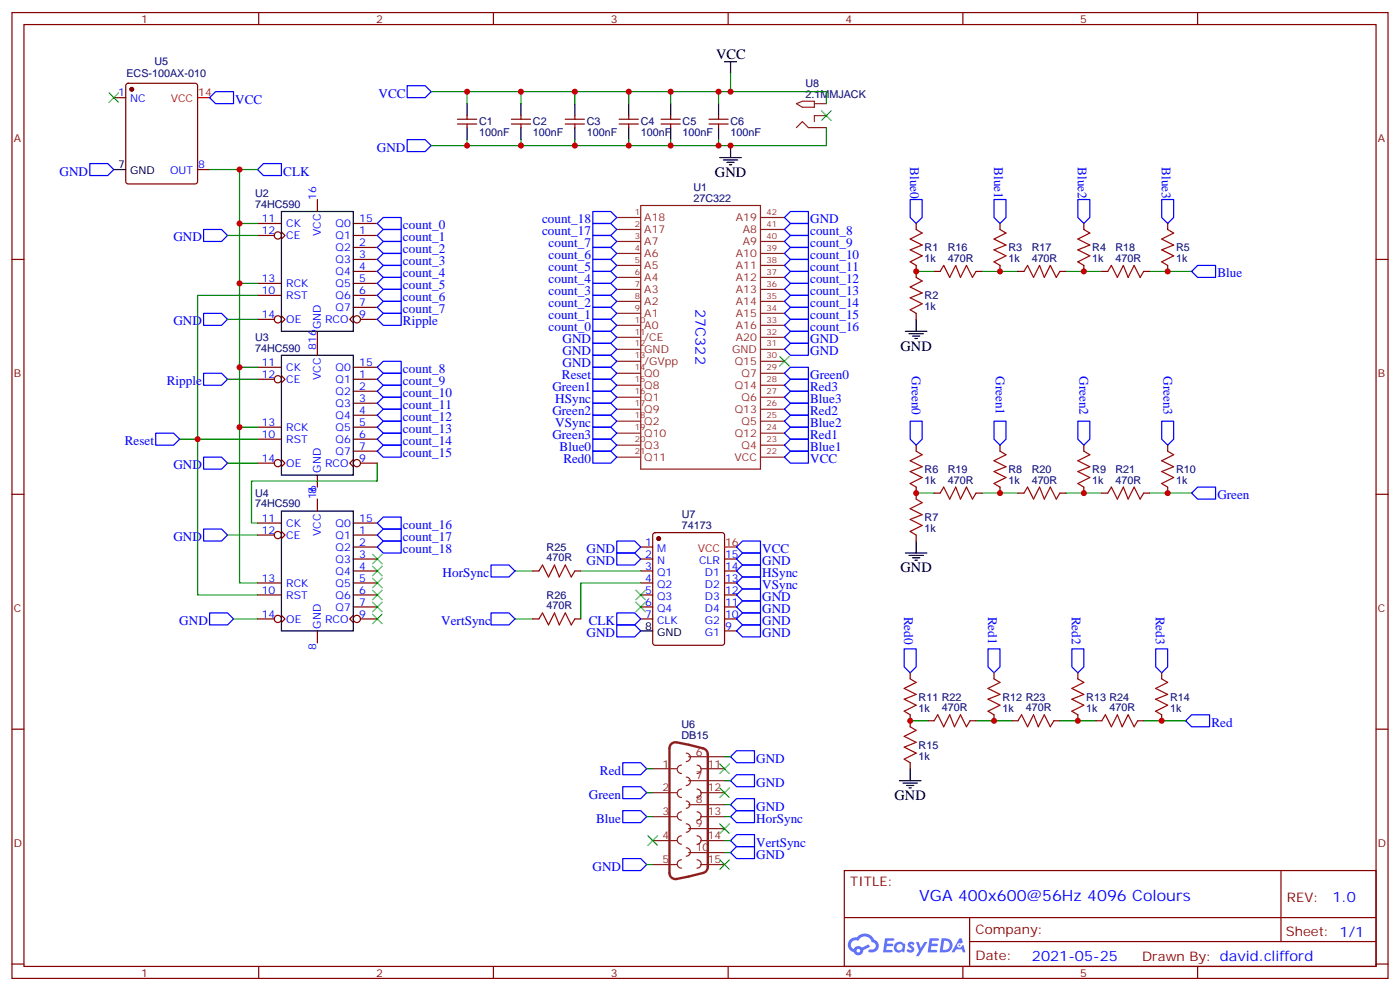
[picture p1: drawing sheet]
<svg xmlns="http://www.w3.org/2000/svg" width="412mm" height="292mm" viewBox="0 0 412 292" stroke-linecap="round" stroke-linejoin="round" font-family="sans-serif">
<g fill="none" stroke="#870000" stroke-width=".35">
<path d="M3.5 3.7h405.4v284.3h-405.4zM7.1 7.2h398.2v277.3h-398.2zM76.2 3.7v3.5M145.3 3.7v3.5M214.5 3.7v3.5M283.6 3.7v3.5M352.8 3.7v3.5M3.5 76.4h3.6M405.3 76.4h3.6M3.5 145.5h3.6M405.3 145.5h3.6M3.5 214.7h3.6"/>
<path d="M405.3 214.7h3.6M248.7 256.3h156.6v28.2h-156.6zM377.3 256.3v20.9M248.7 270.1h156.5M285.6 277.2h119.6M285.6 270.1v14.2M3.5 283.8h3.6M76.2 284.5v3.5M145.3 284.5v3.5M214.5 284.5v3.5M283.6 284.5v3.5M352.8 284.5v3.5"/>
<path d="M405.3 283.8h3.6"/>
</g>
<g fill="#5487ff">
<path d="M267.7 277.5a1.22 1.22 0 0 1 1.7 .2l-.4 .6a.47 .47 0 0 0-.3-.4 .47 .47 0 0 0-.5 .2l.1 .2a1.14 1.14 0 0 1 .8 1.8 1.14 1.14 0 0 1-1.9 0l-.2-.2 .5-.6 .7 .5a.29 .29 0 0 0 .3-.3 .29 .29 0 0 0-.2-.3 1.04 1.04 0 0 1-.6-1.7z"/>
<path d="M260.7 276.2h2.4l.3 .2-.2 .5-1.8 .1-.1 .8h1.5l.3 .4-.3 .4h-1.6l-.2 1.1h1.7l.2 .3-.2 .3-2.6 .1z"/>
<path d="M273.8 276.2h2.4l.3 .2-.1 .5-1.8 .1-.2 .8h1.6l.3 .4-.4 .4-1.6-.1-.1 1.1 1.7 .1 .2 .3-.2 .3-2.6 .1z"/>
<path d="M282.6 276.2h.7l.3 1.3-.6 .3a.69 .69 0 0 0-1 .3 .69 .69 0 0 0 .4 .9 .69 .69 0 0 0 .9-.6l.5-.2 .6 2.2h-.8l-.2-.9h-1.8l-.5 .9h-.8z"/>
<path d="M269.8 277.3h.8l.6 1.8 1.1-1.8h.9l-2.6 4.2h-.8l.9-1.5z"/>
<path d="M277.4 276.2l-.6 4.2h1.3a2.11 2.11 0 0 0 2.5-2.1 2.11 2.11 0 0 0-2.5-2.1zM278.1 277a1.39 1.39 0 0 1 1.7 1.4 1.39 1.39 0 0 1-1.8 1.2h-.3z"/>
<path d="M263.7 277.8a1.54 1.54 0 0 0-.1 2.2 1.54 1.54 0 0 0 2.2 .1l.6 .3 .3-2.3-.2-.3h-.4a1.49 1.49 0 0 0-2.4 0zM264 278.8a.94 .94 0 0 1 1.8 0 .94 .94 0 0 1-1.8 0z"/>
<path d="M250.4 276.6a2.18 2.18 0 0 0 1.1 3.7 1.44 1.44 0 0 0 1.6 .9 1.44 1.44 0 0 0 1.2-1.4l2-1.1-.5-.7-1.9 1a1.47 1.47 0 0 0-2.4 .4 1.39 1.39 0 0 1-.7-1.9 1.39 1.39 0 0 1 2-.5 2.12 2.12 0 0 1 2.2-1.3 2.12 2.12 0 0 1 1.9 1.7 1.14 1.14 0 0 1 1.1 1.4 1.14 1.14 0 0 1-1.7 .7 .43 .43 0 0 0-.5 .4 .43 .43 0 0 0 .4 .5 1.98 1.98 0 0 0 2.5-1.2 1.98 1.98 0 0 0-1.2-2.6 3.1 3.1 0 0 0-5.3-.6l-.9 .1zM252.3 279.9a.55 .55 0 0 1 1.1 0 .55 .55 0 0 1-1.1 0z"/>
<circle cx="282.6" cy="278.3" r=".26"/>
</g>
<g fill="none" stroke="#8c2424" stroke-width=".35">
<path d="M234.6 30.5l1.8-.7h3.5v1.8h-3.5zM234.6 37.6l1.8-1.8 1.7 1.8h5.3M239.9 30.5h3.5M243.4 34h-3.5v1.8M181.7 64h7M181.7 67.6h7M181.7 71.1h7M181.7 74.6h7M181.7 78.1h7M188.7 60.5h35.3v77.6h-35.3zM224 64h7.1M224 67.6h7.1"/>
<path d="M224 71.1h7.1M224 74.6h7.1M224 78.1h7.1M181.7 81.7h7M181.7 85.2h7M181.7 88.7h7M181.7 92.3h7M181.7 95.8h7M181.7 99.3h7M224 81.7h7.1M224 85.2h7.1M224 88.7h7.1"/>
<path d="M224 92.3h7.1M224 95.8h7.1M224 99.3h7.1M181.7 102.8h7M181.7 106.4h7M181.7 109.9h7M181.7 113.4h7M181.7 116.9h7M224 102.8h7.1M224 106.4h7.1M224 109.9h7.1M224 113.4h7.1"/>
<path d="M224 116.9h7.1M181.7 120.5h7M181.7 124h7M181.7 127.5h7M181.7 131.1h7M181.7 134.6h7M224 120.5h7.1M224 124h7.1M224 127.5h7.1M224 131.1h7.1M224 134.6h7.1M192.3 226.3h7"/>
<path d="M192.3 233.4h7M200.7 232.3a1.23 1.23 0 0 0-1.2 1.2 1.23 1.23 0 0 0 1.2 1.3M200.7 225.2a1.23 1.23 0 0 0-1.2 1.3 1.23 1.23 0 0 0 1.2 1.2M200.7 239a1.23 1.23 0 0 0-1.2 1.2 1.23 1.23 0 0 0 1.2 1.3M202.1 228.8a1.23 1.23 0 0 1 1.3 1.2 1.23 1.23 0 0 1-1.3 1.2M202.1 235.8a1.06 1.06 0 0 1 1.1 1.1 1.06 1.06 0 0 1-1.1 1M202.1 221.7a1.23 1.23 0 0 1 1.3 1.3 1.23 1.23 0 0 1-1.3 1.2M202.8 229.8h10.6M202.8 236.9h10.6M202.8 222.8h10.6M205.3 232.3a1.23 1.23 0 0 1 1.3 1.2 1.23 1.23 0 0 1-1.3 1.3M205.3 239a1.23 1.23 0 0 1 1.3 1.2 1.23 1.23 0 0 1-1.3 1.3"/>
<path d="M205.3 225.2a1.23 1.23 0 0 1 1.3 1.3 1.23 1.23 0 0 1-1.3 1.2M206.4 226.3h7M206.4 233.4h7M192.3 240.4h7M192.3 247.5h7M192.3 254.5h7M200.7 246.1a1.23 1.23 0 0 0-1.2 1.2 1.23 1.23 0 0 0 1.2 1.2M200.7 253.1a1.23 1.23 0 0 0-1.2 1.3 1.23 1.23 0 0 0 1.2 1.2M202.1 242.5a1.23 1.23 0 0 1 1.3 1.3 1.23 1.23 0 0 1-1.3 1.2M202.1 249.6a1.23 1.23 0 0 1 1.3 1.2 1.23 1.23 0 0 1-1.3 1.3M202.8 243.9h10.6M202.8 251h10.6"/>
<path d="M205.3 246.1a1.23 1.23 0 0 1 1.3 1.2 1.23 1.23 0 0 1-1.3 1.2M205.3 253.1a1.23 1.23 0 0 1 1.3 1.3 1.23 1.23 0 0 1-1.3 1.2M206.4 240.4h7M206.4 247.5h7M206.4 254.5h7"/>
</g>
<g fill="none" stroke="#870000" stroke-width=".35">
<path d="M33.5 28.8h3.5M37.3 24.7l.4-.2h19.8l.5 .2 .2 .5v28.2l-.2 .5-.5 .3h-19.8l-.5-.3-.2-.5v-28.2zM134.8 35.1h5.6M134.8 36.5h5.6M137.6 34v1.1M137.6 36.5v1.1M150.6 35.1h5.7M150.6 36.5h5.7M153.5 34v1.1M153.5 36.5v1.1M166.5 35.1h5.7M166.5 36.5h5.7"/>
<path d="M169.3 34v1.1M169.3 36.5v1.1M182.4 35.1h5.6M182.4 36.5h5.6M185.2 34v1.1M185.2 36.5v1.1M194.7 35.1h5.7M194.7 36.5h5.7M197.6 34v1.1M197.6 36.5v1.1M208.8 35.1h5.7M208.8 36.5h5.7"/>
<path d="M211.7 34v1.1M211.7 36.5v1.1M58.2 49.9h3.5M93.5 58.7v3.6M75.8 69.3h5M75.8 65.8h7.1M82.9 68.3l1.1 1-1.1 1.1M104.1 69.3h7M104.1 72.8h7M104.1 76.4h7M104.1 79.9h7M104.1 65.8h7"/>
<path d="M269.9 65.8v1.8M269.9 78.1v3.6M275.2 79.9h1.7M287.5 79.9h1.8M294.6 65.8v1.8M294.6 78.1v1.8M299.9 79.9h1.7M312.2 79.9h1.8M319.3 65.8v1.8M319.3 78.1v1.8M324.6 79.9h1.7M336.9 79.9h1.8"/>
<path d="M344 65.8v1.8M344 78.1v1.8M75.8 83.4h7.1M75.8 87h7.1M75.8 94h5M82.9 93l1.1 1-1.1 1.1M93.5 97.5v7.1M104.1 93l-1.1 1 1.1 1.1M104.1 83.4h7M104.1 87h7M104.1 90.5h7M106.2 94h4.9"/>
<path d="M269.9 92.3v1.7M75.8 111.7h5M75.8 108.1h7.1M82.9 110.6l1.1 1.1-1.1 1M104.1 111.7h7M104.1 115.2h7M104.1 118.7h7M104.1 108.1h7M75.8 125.8h7.1M75.8 129.3h7.1M75.8 136.3h5M82.9 135.3l1.1 1-1.1 1.1"/>
<path d="M93.5 139.9v3.5M104.1 135.3l-1.1 1 1.1 1.1M104.1 122.2h7M104.1 125.8h7M104.1 129.3h7M104.1 132.8h7M106.2 136.3h4.9M269.9 131.1v1.7M294.6 131.1v1.7M319.3 131.1v1.7M344 131.1v1.7M75.8 157.5h5"/>
<path d="M75.8 154h7.1M82.9 156.5l1.1 1-1.1 1.1M93.5 146.9v3.6M104.1 157.5h7M104.1 154h7M192.5 157l.5-.2h19.7l.7 .4v32.1l-.4 .6-20 .1-.7-.5v-32zM269.9 143.4v3.5M269.9 157.5v1.8M275.2 145.2h1.7M287.5 145.2h1.8M294.6 143.4v1.8M299.9 145.2h1.7"/>
<path d="M312.2 145.2h1.8M319.3 143.4v1.8M324.6 145.2h1.7M336.9 145.2h1.8M344 143.4v1.8M75.8 171.6h7.1M75.8 175.2h7.1M104.1 161h7M104.1 164.6h7M104.1 168.1h7M104.1 171.6h7M104.1 175.2h7"/>
<path d="M104.1 178.7h7M157 168.1h1.7M169.3 168.1h1.8M188.7 161h3.6M188.7 164.6h3.6M188.7 168.1h3.6M188.7 171.6h3.6M188.7 175.2h3.6M188.7 178.7h3.6M213.4 164.6h3.6M213.4 168.1h3.6M213.4 171.6h3.6"/>
<path d="M213.4 175.2h3.6M213.4 178.7h3.6M75.8 182.2h5M82.9 181.2l1.1 1-1.1 1.1M93.5 185.7v3.6M104.1 181.2l-1.1 1 1.1 1.1M106.2 182.2h4.9M157 182.2h1.7M169.3 182.2h1.8M188.7 182.2h3.6M213.4 182.2h3.6M213.4 185.7h3.6"/>
<path d="M268.1 198.1v1.7M292.8 198.1v1.7M317.5 198.1v1.7M342.2 198.1v1.7M268.1 210.4v3.6M273.4 212.2h1.8M285.8 212.2h1.7M292.8 210.4v1.8M298.1 212.2h1.8M310.4 212.2h1.8M317.5 210.4v1.8M322.8 212.2h1.8"/>
<path d="M335.1 212.2h1.8M342.2 210.4v1.8M268.1 224.5v1.8"/>
<circle cx="81.8" cy="69.3" r="1.06"/>
<circle cx="81.8" cy="94" r="1.06"/>
<circle cx="105.1" cy="94" r="1.06"/>
<circle cx="81.8" cy="111.7" r="1.06"/>
<circle cx="81.8" cy="136.3" r="1.06"/>
<circle cx="105.1" cy="136.3" r="1.06"/>
<circle cx="81.8" cy="157.5" r="1.06"/>
<circle cx="81.8" cy="182.2" r="1.06"/>
<circle cx="105.1" cy="182.2" r="1.06"/>
</g>
<g fill="none" stroke="#000" stroke-width=".35">
<path d="M213.4 18.2h3.6M215.2 18.2v3.5M137.6 30.5v3.5M137.6 37.6v3.5M153.5 30.5v3.5M153.5 37.6v3.5M169.3 30.5v3.5M169.3 37.6v3.5M185.2 30.5v3.5M185.2 37.6v3.5M197.6 30.5v3.5M197.6 37.6v3.5"/>
<path d="M211.7 30.5v3.5M211.7 37.6v3.5M33.5 49.9h3.5M212 46.4h6.4M213.1 47.1h4.2M214.1 47.8h2.2M214.8 48.5h.7M215.2 42.9v3.5M82.9 62.3h21.2v35.2h-21.2zM266.7 97.5h6.3M267.8 98.2h4.2M268.8 99h2.1"/>
<path d="M269.5 99.7h.7M269.9 94v3.5M82.9 104.6h21.2v35.3h-21.2zM82.9 150.5h21.2v35.2h-21.2zM269.9 159.3v3.5M266.7 162.8h6.3M267.8 163.5h4.2M268.8 164.2h2.1M269.5 164.9h.7M188.7 185.7h3.6M264.9 229.8h6.4M266 230.5h4.2"/>
<path d="M267.1 231.2h2.1M267.8 232h.7M268.1 226.3v3.5"/>
</g>
<g fill="#870000" stroke="#870000" stroke-width=".35">
<circle cx="38.8" cy="26.3" r=".53"/>
<circle cx="194" cy="158.6" r=".53"/>
</g>
<path d="M58.2 28.8h3.5M213.4 161h3.6" fill="none" stroke="#f00" stroke-width=".35"/>
<g fill="none" stroke="#3c3" stroke-width=".35">
<path d="M32.1 27.3l2.8 2.9M34.9 27.3l-2.8 2.9M242 32.6l2.8 2.9M244.8 32.6l-2.8 2.9M229.7 105l2.8 2.8M232.5 105l-2.8 2.8M109.7 163.2l2.8 2.8M109.7 166.7l2.8 2.8M109.7 170.2l2.8 2.8M109.7 173.7l2.8 2.9M109.7 177.3l2.8 2.8M112.5 163.2l-2.8 2.8"/>
<path d="M112.5 166.7l-2.8 2.8M112.5 170.2l-2.8 2.8M112.5 173.7l-2.8 2.9M112.5 177.3l-2.8 2.8M187.3 177.3l2.8 2.8M187.3 173.7l2.8 2.9M190.1 177.3l-2.8 2.8M190.1 173.7l-2.8 2.9M109.7 180.8l2.8 2.8M112.5 180.8l-2.8 2.8M212 232l2.8 2.8M212 224.9l2.8 2.8"/>
<path d="M214.8 224.9l-2.8 2.8M214.8 232l-2.8 2.8M190.9 246.1l2.8 2.8M193.7 246.1l-2.8 2.8M212 242.5l2.8 2.9M212 253.1l2.8 2.8M214.8 242.5l-2.8 2.9M214.8 253.1l-2.8 2.8"/>
</g>
<g fill="none" stroke="#008700" stroke-width=".35">
<path d="M137.6 27v3.5M153.5 27v3.5M169.3 27v3.5M185.2 27v3.5M197.6 27v3.5M211.7 27v3.5M215.2 21.7v5.3h-88.2M215.2 27h28.2v3.5M243.4 37.6v5.3h-116.4M61.7 49.9h8.9v15.9h5.2M70.6 49.9h5.2M137.6 41.1v1.8"/>
<path d="M153.5 41.1v1.8M169.3 41.1v1.8M185.2 41.1v1.8M197.6 41.1v1.8M211.7 41.1v1.8M67 69.3h8.8M70.6 65.8v17.6h5.2M269.9 79.9h5.3M289.3 79.9h10.6M314 79.9h10.6M338.7 79.9h12.3M67 94h8.8"/>
<path d="M70.6 83.4v24.7h5.2M75.8 87h-17.6v42.3h17.6M67 111.7h8.8M70.6 108.1v63.5h5.2M52.9 129.3h5.3v45.9h17.6M67 136.3h8.8M70.6 125.8h5.2M111.1 136.3v5.3h-37v12.4h1.7M67 157.5h8.8M269.9 145.2h5.3M289.3 145.2h10.6M314 145.2h10.6"/>
<path d="M338.7 145.2h12.3M151.7 168.1h5.3M171.1 168.1h17.6M188.7 171.6h-17.6v10.6M68.8 182.2h7M151.7 182.2h5.3M268.1 212.2h5.3M287.5 212.2h10.6M312.2 212.2h10.6M336.9 212.2h12.3M190.5 233.4h1.8M190.5 226.3h1.8"/>
<path d="M213.4 236.9h1.8M213.4 229.8h1.8M213.4 222.8h1.8M190.5 240.4h1.8M190.5 254.5h1.8M213.4 240.4h1.8M213.4 251h1.8M213.4 247.5h1.8"/>
</g>
<g fill="none" stroke="#00f" stroke-width=".35">
<path d="M61.7 28.8l1.8-1.8h5.3v3.5h-5.3zM119.9 25.2h5.3l1.8 1.8-1.8 1.8h-5.3zM26.5 48.2h5.2l1.8 1.7-1.8 1.8h-5.2zM77.6 48.2h5.3v3.5h-5.3l-1.8-1.8zM119.9 41.1h5.3l1.8 1.8-1.8 1.7h-5.3zM268.1 58.7h3.5v5.3l-1.7 1.8-1.8-1.8zM292.8 58.7h3.5v5.3l-1.7 1.8-1.8-1.8zM317.5 58.7h3.5v5.3l-1.7 1.8-1.8-1.8zM342.2 58.7h3.5v5.3l-1.7 1.8-1.8-1.8zM60 67.6h5.3l1.7 1.7-1.7 1.8h-5.3zM111.1 72.8l1.8-1.7h5.3v3.5h-5.3zM111.1 76.4l1.8-1.8h5.3v3.5h-5.3z"/>
<path d="M111.1 79.9l1.8-1.8h5.3v3.6h-5.3zM112.9 64h5.3v3.6h-5.3l-1.8-1.8zM112.9 67.6h5.3v3.5h-5.3l-1.8-1.8zM174.6 69.3h5.3l1.8 1.8-1.8 1.7h-5.3zM174.6 72.8h5.3l1.8 1.8-1.8 1.8h-5.3zM174.6 76.4h5.3l1.8 1.7-1.8 1.8h-5.3zM174.6 79.9h5.3l1.8 1.8-1.8 1.7h-5.3zM174.6 65.8h5.3l1.8 1.8-1.8 1.7h-5.3zM174.6 62.3h5.3l1.8 1.7-1.8 1.8h-5.3zM232.8 79.9h5.3v3.5h-5.3l-1.7-1.7zM232.8 76.4h5.3v3.5h-5.3l-1.7-1.8zM232.8 72.8h5.3v3.6h-5.3l-1.7-1.8z"/>
<path d="M232.8 69.3h5.3v3.5h-5.3l-1.7-1.7zM232.8 65.8h5.3v3.5h-5.3l-1.7-1.7zM232.8 62.3h5.3v3.5h-5.3l-1.7-1.8zM351 79.9l1.8-1.8h5.3v3.6h-5.3zM60 92.3h5.3l1.7 1.7-1.7 1.8h-5.3zM111.1 83.4l1.8-1.7h5.3v3.5h-5.3zM111.1 87l1.8-1.8h5.3v3.5h-5.3zM112.9 88.7h5.3v3.6h-5.3l-1.8-1.8zM112.9 92.3h5.3v3.5h-5.3l-1.8-1.8zM174.6 83.4h5.3l1.8 1.8-1.8 1.8h-5.3zM174.6 87h5.3l1.8 1.7-1.8 1.8h-5.3zM174.6 90.5h5.3l1.8 1.8-1.8 1.7h-5.3z"/>
<path d="M174.6 94h5.3l1.8 1.8-1.8 1.7h-5.3zM174.6 97.5h5.3l1.8 1.8-1.8 1.8h-5.3zM232.8 90.5h5.3v3.5h-5.3l-1.7-1.7zM232.8 87h5.3v3.5h-5.3l-1.7-1.8zM232.8 83.4h5.3v3.6h-5.3l-1.7-1.8zM232.8 94h5.3v3.5h-5.3l-1.7-1.7zM232.8 97.5h5.3v3.6h-5.3l-1.7-1.8zM60 109.9h5.3l1.7 1.8-1.7 1.7h-5.3zM111.1 108.1l1.8-1.7h5.3v3.5h-5.3zM111.1 111.7l1.8-1.8h5.3v3.5h-5.3zM111.1 115.2l1.8-1.8h5.3v3.5h-5.3zM111.1 118.7l1.8-1.8h5.3v3.6h-5.3z"/>
<path d="M174.6 101.1h5.3l1.8 1.7-1.8 1.8h-5.3zM174.6 104.6h5.3l1.8 1.8-1.8 1.7h-5.3zM174.6 108.1h5.3l1.8 1.8-1.8 1.8h-5.3zM174.6 115.2h5.3l1.8 1.7-1.8 1.8h-5.3zM174.6 111.7h5.3l1.8 1.7-1.8 1.8h-5.3zM174.6 118.7h5.3l1.8 1.8-1.8 1.7h-5.3zM232.8 101.1h5.3v3.5h-5.3l-1.7-1.8zM232.8 115.2h5.3v3.5h-5.3l-1.7-1.8zM232.8 108.1h5.3v3.6h-5.3l-1.7-1.8zM232.8 118.7h5.3v3.5h-5.3l-1.7-1.7zM232.8 111.7h5.3v3.5h-5.3l-1.7-1.8zM45.9 127.5h5.3l1.7 1.8-1.7 1.8h-5.3z"/>
<path d="M60 134.6h5.3l1.7 1.7-1.7 1.8h-5.3zM112.9 120.5h5.3v3.5h-5.3l-1.8-1.8zM112.9 124h5.3v3.5h-5.3l-1.8-1.7zM112.9 127.5h5.3v3.6h-5.3l-1.8-1.8zM112.9 131.1h5.3v3.5h-5.3l-1.8-1.8zM174.6 129.3h5.3l1.8 1.8-1.8 1.7h-5.3zM174.6 122.2h5.3l1.8 1.8-1.8 1.8h-5.3zM174.6 125.8h5.3l1.8 1.7-1.8 1.8h-5.3zM174.6 132.8h5.3l1.8 1.8-1.8 1.7h-5.3zM232.8 132.8h5.3v3.5h-5.3l-1.7-1.7zM232.8 129.3h5.3v3.5h-5.3l-1.7-1.7zM232.8 122.2h5.3v3.6h-5.3l-1.7-1.8z"/>
<path d="M232.8 125.8h5.3v3.5h-5.3l-1.7-1.8zM268.1 124h3.5v5.3l-1.7 1.8-1.8-1.8zM292.8 124h3.5v5.3l-1.7 1.8-1.8-1.8zM317.5 124h3.5v5.3l-1.7 1.8-1.8-1.8zM342.2 124h3.5v5.3l-1.7 1.8-1.8-1.8zM60 155.8h5.3l1.7 1.7-1.7 1.8h-5.3zM112.9 152.2h5.3v3.6h-5.3l-1.8-1.8zM112.9 155.8h5.3v3.5h-5.3l-1.8-1.8zM112.9 159.3h5.3v3.5h-5.3l-1.8-1.8zM181.7 159.3h5.3l1.7 1.7-1.7 1.8h-5.3zM218.7 159.3h5.3v3.5h-5.3l-1.7-1.8zM352.8 143.4h5.3v3.5h-5.3l-1.8-1.7z"/>
<path d="M144.6 166.3h5.3l1.8 1.8-1.8 1.8h-5.3zM181.7 162.8h5.3l1.7 1.8-1.7 1.7h-5.3zM217 171.6l1.7-1.7h5.3v3.5h-5.3zM218.7 162.8h5.3v3.5h-5.3l-1.7-1.7zM218.7 166.3h5.3v3.6h-5.3l-1.7-1.8zM218.7 173.4h5.3v3.5h-5.3l-1.7-1.7zM218.7 176.9h5.3v3.5h-5.3l-1.7-1.7zM61.7 180.4h5.3l1.8 1.8-1.8 1.8h-5.3zM144.6 180.4h5.3l1.8 1.8-1.8 1.8h-5.3zM181.7 184h5.3l1.7 1.7-1.7 1.8h-5.3zM181.7 180.4h5.3l1.7 1.8-1.7 1.8h-5.3zM218.7 180.4h5.3v3.6h-5.3l-1.7-1.8z"/>
<path d="M218.7 184h5.3v3.5h-5.3l-1.7-1.8zM266.3 191h3.6v5.3l-1.8 1.8-1.8-1.8zM291 191h3.6v5.3l-1.8 1.8-1.8-1.8zM315.7 191h3.6v5.3l-1.8 1.8-1.8-1.8zM340.4 191h3.6v5.3l-1.8 1.8-1.8-1.8zM349.2 212.2l1.8-1.8h5.3v3.6h-5.3zM183.4 224.5h5.3l1.8 1.8-1.8 1.8h-5.3zM183.4 231.6h5.3l1.8 1.8-1.8 1.7h-5.3zM183.4 238.7h5.3l1.8 1.7-1.8 1.8h-5.3zM215.2 222.8l1.8-1.8h5.2v3.5h-5.2zM217 238.7h5.2v3.5h-5.2l-1.8-1.8zM217 228.1h5.2v3.5h-5.2l-1.8-1.8z"/>
<path d="M217 235.1h5.2v3.6h-5.2l-1.8-1.8zM183.4 252.8h5.3l1.8 1.7-1.8 1.8h-5.3zM217 245.7h5.2v3.5h-5.2l-1.8-1.7zM217 249.2h5.2v3.6h-5.2l-1.8-1.8z"/>
</g>
<path d="M197.7 219.1l.8-.5 .6-.1 8 1.8a1.8 1.8 0 0 1 1.4 1.8v33.1a1.8 1.8 0 0 1-1.4 1.8l-7.8 1.8a1.77 1.77 0 0 1-2.1-1.8v-36.7z" fill="none" stroke="#8c2424" stroke-width=".71"/>
<g fill="none" stroke="#a10000" stroke-width=".35">
<path d="M269.9 67.6l1.7 1-3.5 1.8 3.5 1.7-3.5 1.5 3.5 1.7-3.5 1.8 1.8 1M276.9 79.9l1.1-1.8 1.8 3.6 1.7-3.6 1.4 3.6 1.8-3.6 1.8 3.6 1-1.8M294.6 67.6l1.7 1-3.5 1.8 3.5 1.7-3.5 1.5 3.5 1.7-3.5 1.8 1.8 1M301.6 79.9l1.1-1.8 1.7 3.6 1.8-3.6 1.4 3.6 1.8-3.6 1.7 3.6 1.1-1.8M319.3 67.6l1.7 1-3.5 1.8 3.5 1.7-3.5 1.5 3.5 1.7-3.5 1.8 1.8 1M326.3 79.9l1.1-1.8 1.7 3.6 1.8-3.6 1.4 3.6 1.8-3.6 1.7 3.6 1.1-1.8M344 67.6l1.7 1-3.5 1.8 3.5 1.7-3.5 1.5 3.5 1.7-3.5 1.8 1.8 1M269.9 81.7l1.7 1-3.5 1.8 3.5 1.8-3.5 1.4 3.5 1.7-3.5 1.8 1.8 1.1M269.9 132.8l1.7 1.1-3.5 1.7 3.5 1.8-3.5 1.4 3.5 1.8-3.5 1.7 1.8 1.1M294.6 132.8l1.7 1.1-3.5 1.7 3.5 1.8-3.5 1.4 3.5 1.8-3.5 1.7 1.8 1.1M319.3 132.8l1.7 1.1-3.5 1.7 3.5 1.8-3.5 1.4 3.5 1.8-3.5 1.7 1.8 1.1M344 132.8l1.7 1.1-3.5 1.7 3.5 1.8-3.5 1.4 3.5 1.8-3.5 1.7 1.8 1.1"/>
<path d="M269.9 146.9l1.7 1.1-3.5 1.8 3.5 1.7-3.5 1.4 3.5 1.8-3.5 1.8 1.8 1M276.9 145.2l1.1-1.8 1.8 3.5 1.7-3.5 1.4 3.5 1.8-3.5 1.8 3.5 1-1.7M301.6 145.2l1.1-1.8 1.7 3.5 1.8-3.5 1.4 3.5 1.8-3.5 1.7 3.5 1.1-1.7M326.3 145.2l1.1-1.8 1.7 3.5 1.8-3.5 1.4 3.5 1.8-3.5 1.7 3.5 1.1-1.7M158.7 168.1l1.1-1.8 1.8 3.6 1.7-3.6 1.4 3.6 1.8-3.6 1.8 3.6 1-1.8M158.7 182.2l1.1-1.8 1.8 3.6 1.7-3.6 1.4 3.6 1.8-3.6 1.8 3.6 1-1.8M268.1 199.8l1.8 1.1-3.6 1.8 3.6 1.7-3.6 1.4 3.6 1.8-3.6 1.8 1.8 1M292.8 199.8l1.8 1.1-3.6 1.8 3.6 1.7-3.6 1.4 3.6 1.8-3.6 1.8 1.8 1M317.5 199.8l1.8 1.1-3.6 1.8 3.6 1.7-3.6 1.4 3.6 1.8-3.6 1.8 1.8 1M342.2 199.8l1.8 1.1-3.6 1.8 3.6 1.7-3.6 1.4 3.6 1.8-3.6 1.8 1.8 1M268.1 214l1.8 1-3.6 1.8 3.6 1.7-3.6 1.5 3.6 1.7-3.6 1.8 1.8 1M275.2 212.2l1-1.8 1.8 3.6 1.8-3.6 1.4 3.6 1.7-3.6 1.8 3.6 1.1-1.8"/>
<path d="M299.9 212.2l1-1.8 1.8 3.6 1.7-3.6 1.5 3.6 1.7-3.6 1.8 3.6 1-1.8M324.6 212.2l1-1.8 1.8 3.6 1.7-3.6 1.5 3.6 1.7-3.6 1.8 3.6 1-1.8"/>
</g>
<g fill="#c00">
<circle cx="70.6" cy="65.8" r=".88"/>
<circle cx="70.6" cy="83.4" r=".88"/>
<circle cx="58.2" cy="129.3" r=".88"/>
<circle cx="70.6" cy="49.9" r=".88"/>
<circle cx="70.6" cy="108.1" r=".88"/>
<circle cx="70.6" cy="125.8" r=".88"/>
<circle cx="269.9" cy="79.9" r=".88"/>
<circle cx="294.6" cy="79.9" r=".88"/>
<circle cx="319.3" cy="79.9" r=".88"/>
<circle cx="344" cy="79.9" r=".88"/>
<circle cx="269.9" cy="145.2" r=".88"/>
<circle cx="294.6" cy="145.2" r=".88"/>
<circle cx="319.3" cy="145.2" r=".88"/>
<circle cx="344" cy="145.2" r=".88"/>
<circle cx="292.8" cy="212.2" r=".88"/>
<circle cx="317.5" cy="212.2" r=".88"/>
<circle cx="342.2" cy="212.2" r=".88"/>
<circle cx="268.1" cy="212.2" r=".88"/>
<circle cx="211.7" cy="27" r=".88"/>
<circle cx="197.6" cy="27" r=".88"/>
<circle cx="185.2" cy="27" r=".88"/>
<circle cx="169.3" cy="27" r=".88"/>
<circle cx="153.5" cy="27" r=".88"/>
<circle cx="137.6" cy="27" r=".88"/>
<circle cx="137.6" cy="42.9" r=".88"/>
<circle cx="153.5" cy="42.9" r=".88"/>
<circle cx="169.3" cy="42.9" r=".88"/>
<circle cx="185.2" cy="42.9" r=".88"/>
<circle cx="197.6" cy="42.9" r=".88"/>
<circle cx="211.7" cy="42.9" r=".88"/>
<circle cx="215.2" cy="42.9" r=".88"/>
<circle cx="215.2" cy="27" r=".88"/>
</g>
<text font-size="4.6" fill="#00f" x="270.8" y="265.3">VGA 400x600@56Hz 4096 Colours</text>
<g font-size="4.2">
<text x="211" y="17.5">VCC</text>
<text x="210.6" y="52">GND</text>
<text x="265.3" y="103.2">GND</text>
<text x="265.3" y="168.5">GND</text>
<text x="263.5" y="235.5">GND</text>
</g>
<g font-size="4.2" fill="#00f">
<text x="204.9" y="91" transform="rotate(90 204.9 91)">27C322</text>
<text x="392.5" y="265.6">1.0</text>
<text x="304" y="282.9">2021-05-25</text>
</g>
<g font-size="3.9" fill="#00f">
<text x="111.5" y="28.8">VCC</text>
<text x="69.3" y="30.5">VCC</text>
<text x="111" y="44.6">GND</text>
<text x="17.5" y="51.7">GND</text>
<text x="83.4" y="51.7">CLK</text>
<text x="268.1" y="49.2" transform="rotate(90 268.1 49.2)">Blue0</text>
<text x="292.8" y="49.2" transform="rotate(90 292.8 49.2)">Blue1</text>
<text x="317.5" y="49.2" transform="rotate(90 317.5 49.2)">Blue2</text>
<text x="342.2" y="49.2" transform="rotate(90 342.2 49.2)">Blue3</text>
<text x="159.7" y="65.8">count_18</text>
<text x="238.7" y="65.8">GND</text>
<text x="51.1" y="71.1">GND</text>
<text x="118.7" y="67.6">count_0</text>
<text x="118.7" y="71.1">count_1</text>
<text x="159.7" y="69.3">count_17</text>
<text x="238.7" y="69.3">count_8</text>
<text x="118.7" y="74.6">count_2</text>
<text x="161.6" y="72.8">count_7</text>
<text x="161.6" y="76.4">count_6</text>
<text x="238.7" y="76.4">count_10</text>
<text x="238.7" y="72.8">count_9</text>
<text x="118.7" y="78.1">count_3</text>
<text x="118.7" y="81.7">count_4</text>
<text x="161.6" y="79.9">count_5</text>
<text x="161.6" y="83.4">count_4</text>
<text x="238.7" y="83.4">count_12</text>
<text x="238.7" y="79.9">count_11</text>
<text x="358.6" y="81.7">Blue</text>
<text x="118.7" y="85.2">count_5</text>
<text x="118.7" y="88.7">count_6</text>
<text x="161.6" y="87">count_3</text>
<text x="238.7" y="87">count_13</text>
<text x="51.1" y="95.8">GND</text>
<text x="118.7" y="92.3">count_7</text>
<text x="118.7" y="95.8">Ripple</text>
<text x="161.6" y="90.5">count_2</text>
<text x="161.6" y="94">count_1</text>
<text x="238.7" y="94">count_15</text>
<text x="238.7" y="90.5">count_14</text>
<text x="161.6" y="97.5">count_0</text>
<text x="165.7" y="101.1">GND</text>
<text x="238.7" y="97.5">count_16</text>
<text x="238.7" y="101.1">GND</text>
<text x="165.7" y="104.6">GND</text>
<text x="238.7" y="104.6">GND</text>
<text x="49.1" y="113.4">Ripple</text>
<text x="118.7" y="109.9">count_8</text>
<text x="118.7" y="113.4">count_9</text>
<text x="165.5" y="111.7">Reset</text>
<text x="165.7" y="108.1">GND</text>
<text x="238.7" y="111.7">Green0</text>
<text x="268.6" y="110.7" transform="rotate(90 268.6 110.7)">Green0</text>
<text x="293.3" y="110.7" transform="rotate(90 293.3 110.7)">Green1</text>
<text x="318" y="110.7" transform="rotate(90 318 110.7)">Green2</text>
<text x="342.7" y="110.7" transform="rotate(90 342.7 110.7)">Green3</text>
<text x="118.7" y="116.9">count_10</text>
<text x="162.7" y="115.2">Green1</text>
<text x="163.6" y="118.7">HSync</text>
<text x="238.7" y="118.7">Blue3</text>
<text x="238.7" y="115.2">Red3</text>
<text x="118.7" y="120.5">count_11</text>
<text x="118.7" y="124">count_12</text>
<text x="162.7" y="122.2">Green2</text>
<text x="163.6" y="125.8">VSync</text>
<text x="238.7" y="125.8">Blue2</text>
<text x="238.7" y="122.2">Red2</text>
<text x="36.8" y="131.1">Reset</text>
<text x="118.7" y="127.5">count_13</text>
<text x="118.7" y="131.1">count_14</text>
<text x="162.7" y="129.3">Green3</text>
<text x="238.7" y="129.3">Red1</text>
<text x="118.7" y="134.6">count_15</text>
<text x="164.9" y="132.8">Blue0</text>
<text x="165.9" y="136.3">Red0</text>
<text x="238.7" y="136.3">VCC</text>
<text x="238.7" y="132.8">Blue1</text>
<text x="51.1" y="138.1">GND</text>
<text x="358.6" y="146.9">Green</text>
<text x="118.7" y="155.8">count_16</text>
<text x="51.1" y="159.3">GND</text>
<text x="118.7" y="159.3">count_17</text>
<text x="118.7" y="162.8">count_18</text>
<text x="172.8" y="162.8">GND</text>
<text x="172.8" y="166.3">GND</text>
<text x="224.5" y="166.3">GND</text>
<text x="224.5" y="162.8">VCC</text>
<text x="130.4" y="169.9">HorSync</text>
<text x="224.5" y="169.9">HSync</text>
<text x="224.5" y="173.4">VSync</text>
<text x="224.5" y="176.9">GND</text>
<text x="52.8" y="184">GND</text>
<text x="130" y="184">VertSync</text>
<text x="173.4" y="184">CLK</text>
<text x="224.5" y="184">GND</text>
<text x="224.5" y="180.4">GND</text>
<text x="266.3" y="181.5" transform="rotate(90 266.3 181.5)">Red0</text>
<text x="291" y="181.5" transform="rotate(90 291 181.5)">Red1</text>
<text x="315.7" y="181.5" transform="rotate(90 315.7 181.5)">Red2</text>
<text x="340.4" y="181.5" transform="rotate(90 340.4 181.5)">Red3</text>
<text x="172.8" y="187.5">GND</text>
<text x="224.5" y="187.5">GND</text>
<text x="356.8" y="214">Red</text>
<text x="222.8" y="224.5">GND</text>
<text x="176.7" y="228.1">Red</text>
<text x="222.8" y="231.6">GND</text>
<text x="173.5" y="235.1">Green</text>
<text x="222.8" y="238.7">GND</text>
<text x="175.6" y="242.2">Blue</text>
<text x="222.8" y="242.2">HorSync</text>
<text x="222.8" y="249.2">VertSync</text>
<text x="174.5" y="256.3">GND</text>
<text x="222.8" y="252.8">GND</text>
</g>
<g font-size="3.9" fill="#800">
<text x="250.5" y="260.9">TITLE:</text>
<text x="379.1" y="265.6">REV:</text>
<text x="287.4" y="275.1">Company:</text>
<text x="378.7" y="275.7">Sheet: 1/1</text>
<text x="287.4" y="282.8">Date:</text>
<text x="336.4" y="282.8">Drawn By: david.clifford</text>
</g>
<g font-size="3.2" fill="#800">
<text x="41.6" y="6.7">1</text>
<text x="110.8" y="6.7">2</text>
<text x="179.9" y="6.7">3</text>
<text x="249.1" y="6.7">4</text>
<text x="318.2" y="6.7">5</text>
<text x="4.1" y="41.8">A</text>
<text x="405.9" y="41.8">A</text>
<text x="4.1" y="110.9">B</text>
<text x="405.9" y="110.9">B</text>
<text x="4.1" y="180.1">C</text>
<text x="405.9" y="180.1">C</text>
<text x="4.1" y="249.2">D</text>
<text x="405.9" y="249.2">D</text>
<text x="41.6" y="287.5">1</text>
<text x="110.8" y="287.5">2</text>
<text x="179.9" y="287.5">3</text>
<text x="249.1" y="287.5">4</text>
<text x="318.2" y="287.5">5</text>
</g>
<g font-size="3.2" fill="#000080">
<text x="37.2" y="22.8">ECS-100AX-010</text>
<text x="45.5" y="19.2">U5</text>
<text x="237.3" y="28.8">2.1MMJACK</text>
<text x="237.3" y="25.6">U8</text>
<text x="141.1" y="40">100nF</text>
<text x="141.1" y="36.9">C1</text>
<text x="157" y="40">100nF</text>
<text x="157" y="36.9">C2</text>
<text x="172.9" y="40">100nF</text>
<text x="172.9" y="36.9">C3</text>
<text x="188.7" y="40">100nF</text>
<text x="188.7" y="36.9">C4</text>
<text x="201.1" y="40">100nF</text>
<text x="201.1" y="36.9">C5</text>
<text x="215.2" y="40">100nF</text>
<text x="215.2" y="36.9">C6</text>
<text x="75.1" y="58">U2</text>
<text x="204.3" y="59.4">27C322</text>
<text x="204.3" y="56.3">U1</text>
<text x="75.1" y="61.2">74HC590</text>
<text x="272.3" y="77.2">1k</text>
<text x="272.3" y="74">R1</text>
<text x="279.2" y="77.1">470R</text>
<text x="279.2" y="74">R16</text>
<text x="297" y="77.2">1k</text>
<text x="297" y="74">R3</text>
<text x="303.9" y="77.1">470R</text>
<text x="303.9" y="74">R17</text>
<text x="321.7" y="77.2">1k</text>
<text x="321.7" y="74">R4</text>
<text x="328.6" y="77.1">470R</text>
<text x="328.6" y="74">R18</text>
<text x="346.4" y="77.2">1k</text>
<text x="346.4" y="74">R5</text>
<text x="272.3" y="88.1">R2</text>
<text x="272.3" y="91.3">1k</text>
<text x="75.1" y="100.4">U3</text>
<text x="75.1" y="103.5">74HC590</text>
<text x="272.3" y="142.5">1k</text>
<text x="272.3" y="139.2">R6</text>
<text x="279.2" y="142.3">470R</text>
<text x="279.2" y="139.2">R19</text>
<text x="297" y="142.5">1k</text>
<text x="297" y="139.2">R8</text>
<text x="303.9" y="142.3">470R</text>
<text x="303.9" y="139.2">R20</text>
<text x="321.7" y="142.5">1k</text>
<text x="321.7" y="139.2">R9</text>
<text x="328.6" y="142.3">470R</text>
<text x="328.6" y="139.2">R21</text>
<text x="346.4" y="142.5">1k</text>
<text x="346.4" y="139.2">R10</text>
<text x="75.1" y="149.4">74HC590</text>
<text x="75.1" y="146.2">U4</text>
<text x="200.8" y="155.8">74173</text>
<text x="200.8" y="152.6">U7</text>
<text x="272.3" y="153.4">R7</text>
<text x="272.3" y="156.6">1k</text>
<text x="161" y="165.3">470R</text>
<text x="161" y="162.2">R25</text>
<text x="161" y="179.4">470R</text>
<text x="161" y="176.3">R26</text>
<text x="270.6" y="209.5">1k</text>
<text x="270.6" y="206.3">R11 R22</text>
<text x="277.4" y="209.4">470R</text>
<text x="295.3" y="209.5">1k</text>
<text x="295.3" y="206.3">R12 R23</text>
<text x="302.1" y="209.4">470R</text>
<text x="320" y="209.5">1k</text>
<text x="320" y="206.3">R13 R24</text>
<text x="326.8" y="209.4">470R</text>
<text x="344.7" y="209.5">1k</text>
<text x="344.7" y="206.3">R14</text>
<text x="200.7" y="214.3">U6</text>
<text x="200.7" y="217.4">DB15</text>
<text x="270.6" y="220.4">R15</text>
<text x="270.6" y="223.6">1k</text>
</g>
<g font-size="3.2" fill="#00f">
<text x="34.8" y="28.4">1</text>
<text x="38.3" y="30.2">NC</text>
<text x="50.1" y="51.3">OUT</text>
<text x="58.4" y="49.6">8</text>
<text x="93.1" y="58.7" transform="rotate(-90 93.1 58.7)">16</text>
<text x="77.1" y="65.4">11</text>
<text x="105.8" y="65.4">15</text>
<text x="77.1" y="69">12</text>
<text x="84.3" y="66.9">CK</text>
<text x="84.3" y="70.4">CE</text>
<text x="94.5" y="69.6" transform="rotate(-90 94.5 69.6)">VCC</text>
<text x="98.8" y="70.4">Q1</text>
<text x="98.8" y="66.9">Q0</text>
<text x="105.8" y="69">1</text>
<text x="98.8" y="73.9">Q2</text>
<text x="98.8" y="77.4">Q3</text>
<text x="105.8" y="72.5">2</text>
<text x="105.8" y="76">3</text>
<text x="77.1" y="83.1">13</text>
<text x="98.8" y="81">Q4</text>
<text x="105.8" y="79.6">4</text>
<text x="105.8" y="83.1">5</text>
<text x="77.1" y="86.6">10</text>
<text x="84.3" y="88">RST</text>
<text x="84.3" y="84.5">RCK</text>
<text x="98.8" y="84.5">Q5</text>
<text x="98.8" y="88">Q6</text>
<text x="105.8" y="86.6">6</text>
<text x="77.1" y="93.7">14</text>
<text x="84.3" y="95.1">OE</text>
<text x="95.7" y="95.1">RCO</text>
<text x="98.8" y="91.5">Q7</text>
<text x="105.8" y="90.1">7</text>
<text x="105.8" y="93.7">9</text>
<text x="94.5" y="96.8" transform="rotate(-90 94.5 96.8)">GND</text>
<text x="77.1" y="107.8">11</text>
<text x="93.1" y="103.1" transform="rotate(-90 93.1 103.1)">816</text>
<text x="105.8" y="107.8">15</text>
<text x="77.1" y="111.3">12</text>
<text x="84.3" y="109.2">CK</text>
<text x="84.3" y="112.7">CE</text>
<text x="94.5" y="111.9" transform="rotate(-90 94.5 111.9)">VCC</text>
<text x="98.8" y="112.7">Q1</text>
<text x="98.8" y="109.2">Q0</text>
<text x="105.8" y="111.3">1</text>
<text x="98.8" y="116.2">Q2</text>
<text x="98.8" y="119.8">Q3</text>
<text x="105.8" y="114.8">2</text>
<text x="105.8" y="118.4">3</text>
<text x="77.1" y="125.4">13</text>
<text x="98.8" y="123.3">Q4</text>
<text x="105.8" y="121.9">4</text>
<text x="105.8" y="125.4">5</text>
<text x="77.1" y="128.9">10</text>
<text x="84.3" y="130.4">RST</text>
<text x="84.3" y="126.8">RCK</text>
<text x="98.8" y="126.8">Q5</text>
<text x="98.8" y="130.4">Q6</text>
<text x="105.8" y="128.9">6</text>
<text x="77.1" y="136">14</text>
<text x="84.3" y="137.4">OE</text>
<text x="95.7" y="137.4">RCO</text>
<text x="98.8" y="133.9">Q7</text>
<text x="105.8" y="132.5">7</text>
<text x="105.8" y="136">9</text>
<text x="94.5" y="139.2" transform="rotate(-90 94.5 139.2)">GND</text>
<text x="93.1" y="146.9" transform="rotate(-90 93.1 146.9)">16</text>
<text x="93.1" y="145.4" transform="rotate(-90 93.1 145.4)">8</text>
<text x="77.1" y="153.6">11</text>
<text x="84.3" y="155">CK</text>
<text x="98.8" y="155">Q0</text>
<text x="105.8" y="153.6">15</text>
<text x="77.1" y="157.2">12</text>
<text x="84.3" y="158.6">CE</text>
<text x="94.5" y="157.8" transform="rotate(-90 94.5 157.8)">VCC</text>
<text x="98.8" y="158.6">Q1</text>
<text x="105.8" y="157.2">1</text>
<text x="105.8" y="160.7">2</text>
<text x="190.1" y="160.7">1</text>
<text x="98.8" y="162.1">Q2</text>
<text x="98.8" y="165.6">Q3</text>
<text x="105.8" y="164.2">3</text>
<text x="105.8" y="167.7">4</text>
<text x="190.1" y="164.2">2</text>
<text x="190.1" y="167.7">3</text>
<text x="193.6" y="162.5">M</text>
<text x="193.6" y="166">N</text>
<text x="205.9" y="166">CLR</text>
<text x="213.6" y="167.7">14</text>
<text x="213.6" y="164.2">15</text>
<text x="77.1" y="171.3">13</text>
<text x="84.3" y="172.7">RCK</text>
<text x="98.8" y="169.2">Q4</text>
<text x="98.8" y="172.7">Q5</text>
<text x="105.8" y="171.3">5</text>
<text x="190.1" y="171.3">4</text>
<text x="193.6" y="169.5">Q1</text>
<text x="193.6" y="173">Q2</text>
<text x="207.7" y="173">D2</text>
<text x="207.7" y="169.5">D1</text>
<text x="213.6" y="171.3">13</text>
<text x="77.1" y="174.8">10</text>
<text x="84.3" y="176.2">RST</text>
<text x="98.8" y="176.2">Q6</text>
<text x="98.8" y="179.7">Q7</text>
<text x="105.8" y="174.8">6</text>
<text x="105.8" y="178.3">7</text>
<text x="190.1" y="174.8">5</text>
<text x="190.1" y="178.3">6</text>
<text x="193.6" y="176.6">Q3</text>
<text x="207.7" y="176.6">D3</text>
<text x="213.6" y="178.3">11</text>
<text x="213.6" y="174.8">12</text>
<text x="77.1" y="181.9">14</text>
<text x="84.3" y="183.3">OE</text>
<text x="94.5" y="185" transform="rotate(-90 94.5 185)">GND</text>
<text x="95.7" y="183.3">RCO</text>
<text x="105.8" y="181.9">9</text>
<text x="190.1" y="181.9">7</text>
<text x="193.6" y="180.1">Q4</text>
<text x="193.6" y="183.6">CLK</text>
<text x="207.6" y="183.6">G2</text>
<text x="207.7" y="180.1">D4</text>
<text x="213.6" y="185.4">9</text>
<text x="213.6" y="181.9">10</text>
<text x="93.1" y="191.3" transform="rotate(-90 93.1 191.3)">8</text>
<text x="207.6" y="187.1">G1</text>
</g>
<g font-size="3.2" fill="#f00">
<text x="58.4" y="28.4">14</text>
<text x="50.3" y="30.2">VCC</text>
<text x="213.6" y="160.7">16</text>
<text x="205.5" y="162.5">VCC</text>
</g>
<g font-size="3.2">
<text x="34.8" y="49.6">7</text>
<text x="38.3" y="51.3">GND</text>
<text x="190.1" y="185.4">8</text>
<text x="193.6" y="187.1">GND</text>
</g>
<g font-size="3.2" fill="#8d2323">
<text x="189.8" y="65.1">A18</text>
<text x="216.8" y="65.1">A19</text>
<text x="189.8" y="68.6">A17</text>
<text x="218.8" y="68.6">A8</text>
<text x="189.8" y="72.1">A7</text>
<text x="189.8" y="75.7">A6</text>
<text x="216.8" y="75.7">A10</text>
<text x="218.8" y="72.1">A9</text>
<text x="189.8" y="79.2">A5</text>
<text x="189.8" y="82.7">A4</text>
<text x="216.8" y="82.7">A12</text>
<text x="216.8" y="79.2">A11</text>
<text x="189.8" y="86.3">A3</text>
<text x="189.8" y="89.8">A2</text>
<text x="216.8" y="89.8">A14</text>
<text x="216.8" y="86.3">A13</text>
<text x="189.8" y="93.3">A1</text>
<text x="216.8" y="93.3">A15</text>
<text x="189.8" y="96.8">A0</text>
<text x="189.8" y="100.4">/CE</text>
<text x="216.8" y="100.4">A20</text>
<text x="216.8" y="96.8">A16</text>
<text x="189.8" y="103.9">GND</text>
<text x="189.8" y="107.4">/GVpp</text>
<text x="215.7" y="103.9">GND</text>
<text x="216.4" y="107.4">Q15</text>
<text x="189.8" y="110.9">Q0</text>
<text x="218.4" y="110.9">Q7</text>
<text x="189.8" y="114.5">Q8</text>
<text x="189.8" y="118">Q1</text>
<text x="216.4" y="114.5">Q14</text>
<text x="218.4" y="118">Q6</text>
<text x="189.8" y="121.5">Q9</text>
<text x="189.8" y="125.1">Q2</text>
<text x="216.4" y="121.5">Q13</text>
<text x="218.4" y="125.1">Q5</text>
<text x="189.8" y="128.6">Q10</text>
<text x="216.4" y="128.6">Q12</text>
<text x="189.8" y="132.1">Q3</text>
<text x="189.8" y="135.6">Q11</text>
<text x="216.4" y="135.6">VCC</text>
<text x="218.4" y="132.1">Q4</text>
<text x="195.2" y="226">1</text>
<text x="205" y="222.4">6</text>
<text x="208.5" y="226">11</text>
<text x="195.2" y="233">2</text>
<text x="205" y="229.5">7</text>
<text x="208.5" y="233">12</text>
<text x="205" y="236.5">8</text>
<text x="195.2" y="240.1">3</text>
<text x="205" y="243.6">9</text>
<text x="208.5" y="240.1">13</text>
<text x="195.2" y="247.1">4</text>
<text x="205" y="250.6">10</text>
<text x="208.5" y="247.1">14</text>
<text x="195.2" y="254.2">5</text>
<text x="208.5" y="254.2">15</text>
</g>
<g font-size="2.5" fill="#8d2323">
<text x="187" y="63.3">1</text>
<text x="225.8" y="63.3">42</text>
<text x="187" y="70.4">3</text>
<text x="187" y="66.9">2</text>
<text x="225.8" y="66.9">41</text>
<text x="225.8" y="70.4">40</text>
<text x="187" y="73.9">4</text>
<text x="187" y="77.4">5</text>
<text x="225.8" y="73.9">39</text>
<text x="225.8" y="77.4">38</text>
<text x="187" y="81">6</text>
<text x="225.8" y="81">37</text>
<text x="187" y="84.5">7</text>
<text x="187" y="88">8</text>
<text x="225.8" y="84.5">36</text>
<text x="225.8" y="88">35</text>
<text x="187" y="91.5">9</text>
<text x="187" y="95.1">10</text>
<text x="225.8" y="91.5">34</text>
<text x="225.8" y="95.1">33</text>
<text x="187" y="98.6">11</text>
<text x="187" y="101.8">12</text>
<text x="225.8" y="98.6">32</text>
<text x="225.8" y="101.8">31</text>
<text x="187" y="105.3">13</text>
<text x="225.8" y="105.3">30</text>
<text x="187" y="108.8">14</text>
<text x="187" y="112.4">15</text>
<text x="225.8" y="108.8">29</text>
<text x="225.8" y="112.4">28</text>
<text x="187" y="115.9">16</text>
<text x="187" y="119.4">17</text>
<text x="225.8" y="115.9">27</text>
<text x="225.8" y="119.4">26</text>
<text x="187" y="122.9">18</text>
<text x="225.8" y="122.9">25</text>
<text x="187" y="126.5">19</text>
<text x="187" y="130">20</text>
<text x="225.8" y="126.5">24</text>
<text x="225.8" y="130">23</text>
<text x="187" y="133.5">21</text>
<text x="225.8" y="133.5">22</text>
</g>
</svg>
